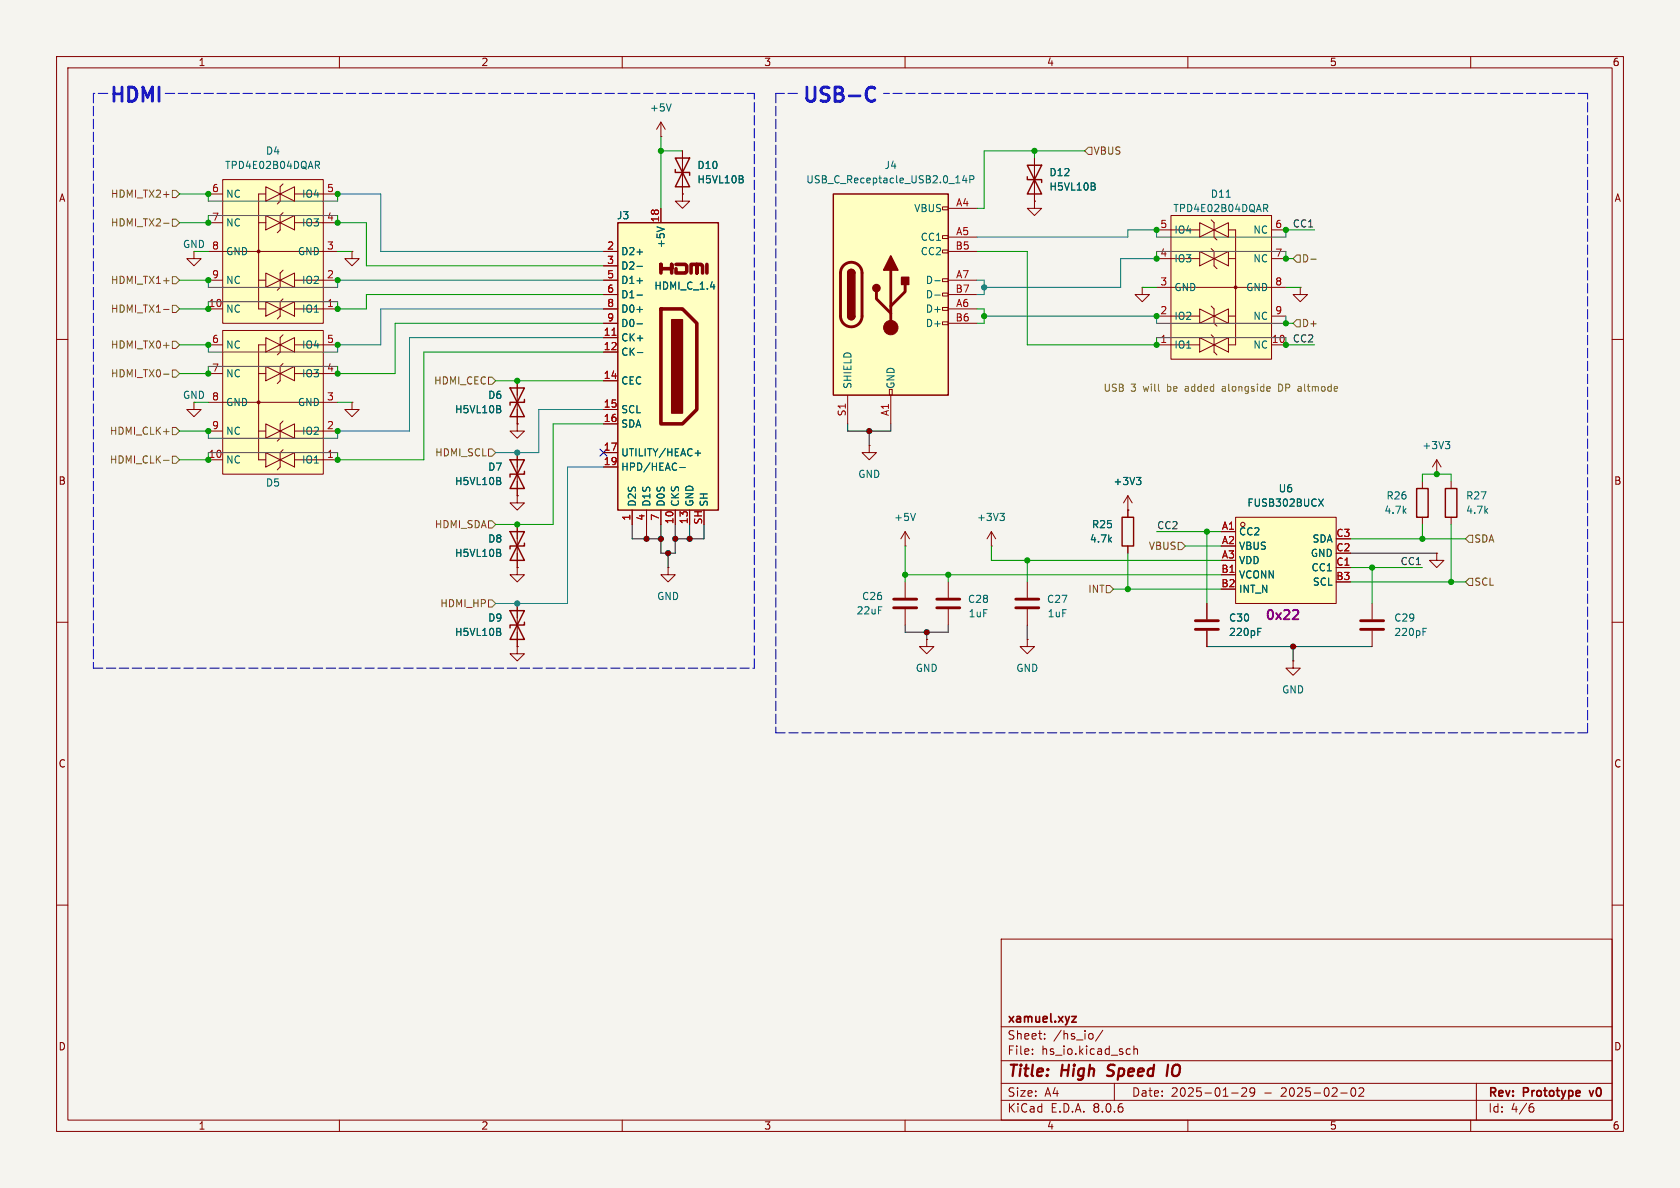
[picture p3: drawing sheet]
<svg xmlns="http://www.w3.org/2000/svg" width="297mm" height="210mm" viewBox="0 0 297 210" stroke-linecap="round" stroke-linejoin="round" font-family="sans-serif">
<path d="M0 0h297v210h-297z" fill="#f5f4ef" stroke="#f5f4ef" stroke-width=".18"/>
<g fill="none" stroke="#840000" stroke-width=".18">
<path d="M10 10h277v190h-277zM12 12h273v186h-273zM60 10v2M110 10v2M160 10v2M210 10v2M260 10v2M116.8 24.1h.1M116.8 21.6l-.7 1.3M116.8 21.6v2.5M116.8 21.6l.8 1.3M120.6 34.3v1.3h-1.2l1.2 1.2 1.3-1.2h-1.3"/>
<path d="M120.6 34.3h.1M10 60h2M201.9 50.8v1.3h1.3l-1.3 1.2-1.2-1.2h1.2M201.9 50.8h.1M285 60h2M175.3 96.5h.1M175.3 94l-.8 1.3M175.3 94v2.5M175.3 94l.7 1.3M10 110h2M91.4 114.3v1.3h1.3l-1.3 1.2-1.2-1.2h1.2M91.4 114.3h.1"/>
<path d="M91.4 106.7v7.6M118.1 100.3v1.3h1.3l-1.3 1.3-1.3-1.3h1.3M118.1 100.3h.1M163.8 113v1.3h1.3l-1.3 1.3-1.2-1.3h1.2M163.8 113h.1M167.6 102.9v2.8M167.6 107.7v2.8M181.6 113v1.3h1.3l-1.3 1.3-1.3-1.3h1.3M181.6 113h.1M181.6 102.9v2.8M181.6 107.7v2.8M213.4 106.7v2.8"/>
<path d="M213.4 111.5v2.8M228.6 116.8v1.3h1.3l-1.3 1.3-1.3-1.3h1.3M228.6 116.8h.1M285 110h2M10 160h2M285 160h2M177 166h108v32h-108zM60 198v2M110 198v2M160 198v2M177 194.5h108M177 191.5h108"/>
<path d="M177 187.5h108M177 181.5h108M182.5 186.3v.1M182.5 185.5v.1M184.7 183.6v.1M184.7 182.8v.1M193.1 182.8l.1 .2v.4l-.1 .2M195 182.1l-1.3 2M197 191.5v3M199.4 185.4l.4 .1M199.8 186.3l-.4 .1M200.5 185.5l.2-.1 .3 .1 .1 .9"/>
<path d="M200.5 184.9v1.5M210 198v2M217.7 193.2h1.2M219.5 192.4l.6-.1 .2 .1 .1 .3-.9 1.1h.9M221.8 192.9l-.3 .3h-.3l-.2-.3 .1-.5 .4-.1 .2 .1a.99 .99 0 0 1-.3 1.4h-.3M237 193.2h1.2M239 192.4l.2-.1a.81 .81 0 0 1 .6 .6 .81 .81 0 0 1-.3 .8l-.2 .1a.81 .81 0 0 1-.3-1.4zM240.2 192.4l.6-.1 .2 .1 .1 .3-.9 1.1h.9M260 198v2M261 191.5v6.5M270.6 195.7h.3l.3 .3-.1 .5-.5 .1"/>
</g>
<path d="M189.5 179.7h.8l-.8 1h.8M281 192.8l.3 1" fill="none" stroke="#840000" stroke-width=".3"/>
<path d="M195.7 190.1l.3 .1M196 188.4l-.1 .2v.4M206.5 188.2l-.2 2" fill="none" stroke="#840000" stroke-width=".4"/>
<path d="M118.7 18.4l-.5 1.2M176.8 90.7h.8l-.5 .5M177.3 91.2l.3 .3v.3l-.3 .2M88.4 111.7l.1 .2-.1 .4M88.4 111.2v.4M222.4 111.7h.4M222.4 111.1h.6" fill="none" stroke="#006464" stroke-width=".18"/>
<path d="M90.2 108h2.5l-2.5 5h2.5zM92.7 110v.5h-2.5v.5" fill="none" stroke="#840000" stroke-width=".25"/>
<path d="M165.6 105.9h4.1M165.6 107.4h4.1M179.6 105.9h4M179.6 107.4h4M211.3 111.3h4.1M211.3 109.7h4.1" fill="none" stroke="#840000" stroke-width=".51"/>
<g fill="#ffffc2">
<path d="M207 38.1h17.8v25.4h-17.8z"/>
<path d="M212.1 39.4l2.5 1.2-2.5 1.3z"/>
<path d="M212.1 44.5l2.5 1.2-2.5 1.3z"/>
<path d="M212.1 54.6l2.5 1.3-2.5 1.3z"/>
<path d="M212.1 59.7l2.5 1.3-2.5 1.2z"/>
<path d="M214.6 40.6l2.6-1.2v2.5z"/>
<path d="M214.6 45.7l2.6-1.2v2.5z"/>
<path d="M214.6 55.9l2.6-1.3v2.6z"/>
<path d="M214.6 61l2.6-1.3v2.5z"/>
</g>
<g fill="none" stroke="#840000" stroke-width=".18">
<path d="M182.9 35.6v1.2h-1.3l1.3 1.3 1.2-1.3h-1.2M182.9 35.6h.1M182.9 27.9v7.7M207 38.1h17.8v25.4h-17.8zM212.1 39.4l2.5 1.2-2.5 1.3zM214.1 38.9l.5 .5v2.5l.5 .5M204.5 40.6h7.6M204.5 45.7h7.6M204.5 55.9h7.6M204.5 50.8h22.8M212.1 44.5l2.5 1.2-2.5 1.3zM212.1 54.6l2.5 1.3-2.5 1.3z"/>
<path d="M212.1 59.7l2.5 1.3-2.5 1.2zM214.1 43.9l.5 .6v2.5l.5 .5M214.1 54.1l.5 .5v2.6l.5 .5M214.1 59.2l.5 .5v2.5l.5 .5M214.6 40.6l2.6-1.2v2.5zM214.6 45.7l2.6-1.2v2.5zM214.6 55.9l2.6-1.3v2.6zM217.2 40.6h1.2v20.4h-1.2M217.2 45.7h1.2M217.2 55.9h1.2M224.8 40.6h2.5M224.8 45.7h2.5"/>
<path d="M224.8 55.9h2.5M153.7 78.7v1.3h1.2l-1.2 1.3-1.3-1.3h1.3M153.7 78.7h.1M204.5 61h7.6M214.6 61l2.6-1.3v2.5zM224.8 61h2.5M160 96.5h.1M160 94v2.5M160 94l-.7 1.3M160 94l.8 1.3M160 102.9v2.8M160 107.7v2.8"/>
<circle cx="218.4" cy="50.8" r=".25"/>
</g>
<path d="M193.5 33l.1 .2-.1 .3M193.5 32.5v.3M216.8 34.9h.7M223.4 36.1h.5l.2 .3-.1 .3-.6 .1M223.7 36.8l.4 .6M161.8 90.7l-.4 1.3" fill="none" stroke="#006464" stroke-width=".18"/>
<path d="M158 107.4h4.1M158 105.9h4.1" fill="none" stroke="#840000" stroke-width=".51"/>
<path d="M181.6 31.2v.6h2.5v.5M181.6 29.2l2.5 5.1h-2.5l2.5-5.1z" fill="none" stroke="#840000" stroke-width=".25"/>
<path d="M147.3 34.3h20.3v35.6h-20.3z" fill="#ffffc2"/>
<g fill="none" stroke="#840000" stroke-width=".18">
<path d="M166.6 36.6h1v.5h-1zM167.6 36.8h5.1M166.6 56.9h1v.5h-1zM166.6 54.4h1v.5h-1zM166.6 51.8h1v.5h-1zM166.6 49.3h1v.5h-1zM166.6 44.2h1v.5h-1zM166.6 41.7h1v.5h-1zM167.6 41.9h5.1M167.6 54.6h5.1M167.6 49.5h5.1M167.6 44.5h5.1"/>
<path d="M167.6 57.2h5.1M167.6 52.1h5.1M91.4 74.9v1.3h1.3l-1.3 1.3-1.2-1.3h1.2M91.4 74.9h.1M149.9 69.9v5M157.2 68.8h.5v1.1h-.5zM157.5 69.9v5M91.4 87.6v1.3h1.3l-1.3 1.3-1.2-1.3h1.2M91.4 87.6h.1"/>
</g>
<path d="M147.3 34.3h20.3v35.6h-20.3zM149.9 55.9a.64 .64 0 0 0 .6 .6 .64 .64 0 0 0 .6-.6M149.9 48.3a.64 .64 0 0 1 .6-.7 .64 .64 0 0 1 .6 .7" fill="none" stroke="#840000" stroke-width=".25"/>
<path d="M149.1 46.9a1.9 1.9 0 0 1 2.1-.4 1.9 1.9 0 0 1 1.2 1.8v7.6a1.91 1.91 0 0 1-1.9 1.9 1.91 1.91 0 0 1-1.9-1.9v-7.8l.2-.6zM154.9 51.6v1.2l2.6 2.6M157.5 47.8v10.1M160 50.3v1.3l-2.5 2.5" fill="none" stroke="#840000" stroke-width=".51"/>
<g fill="#840000" stroke="#840000" stroke-width=".25">
<path d="M149.9 55.9h1.2a.64 .64 0 0 1-.6 .6 .64 .64 0 0 1-.6-.6z"/>
<path d="M149.9 48.3h1.2v7.6h-1.2z"/>
<path d="M150 47.8a.64 .64 0 0 1 .7-.1 .64 .64 0 0 1 .4 .6h-1.2z"/>
<path d="M157.5 45.2l1.2 2.6h-2.5z"/>
<path d="M159.4 49h1.3v1.3h-1.3z"/>
<circle cx="154.9" cy="50.9" r=".63"/>
</g>
<circle cx="157.5" cy="57.9" r="1.27" fill="#840000" stroke="#840000" stroke-width=".18"/>
<path d="M170.5 31l-.3 .9h.8M170.8 31.5v.8M171.4 31.7h.7l.1-.2-.1-.3-.7-.1v1.2M165.3 49.6h.9M165.3 52.2h.9" fill="none" stroke="#006464" stroke-width=".18"/>
<path d="M109.2 39.4h17.8v50.8h-17.8z" fill="#ffffc2"/>
<path d="M116.8 48.3v-1.6v.8h1.9v-.8v1.6M116.8 54.6h3.8l2.6 2.6v15.2l-2.6 2.5h-3.8zM119.5 46.7h1.7l.2 .3v1l-.2 .3h-1.7v-.8M122.2 48.3v-1.6h1v1.6v-1.6h.8l.2 .3v1.3M125 46.7v1.6" fill="none" stroke="#840000" stroke-width=".63"/>
<path d="M109.2 39.4h17.8v50.8h-17.8z" fill="none" stroke="#840000" stroke-width=".25"/>
<path d="M118.7 56.5h1.9v16.5h-1.9z" fill="#840000" stroke="#840000" stroke-width=".25"/>
<g fill="none" stroke="#840000" stroke-width=".18">
<path d="M116.8 36.8v2.6M106.7 59.7h2.5M106.7 44.5h2.5M106.7 47h2.5M106.7 49.5h2.5M106.7 52.1h2.5M106.7 54.6h2.5M106.7 57.2h2.5M106.7 62.2h2.5M106.7 67.3h2.5M106.7 72.4h2.5M106.7 74.9h2.5"/>
<path d="M106.7 80h2.5M106.7 82.6h2.5M111.8 90.2v2.5M114.3 90.2v2.5M116.8 90.2v2.5M119.4 90.2v2.5M121.9 90.2v2.5M254 83.8h.1M254 81.3l-.8 1.3M254 81.3v2.5M254 81.3l.8 1.3"/>
</g>
<path d="M108.2 59.3h.7" fill="none" stroke="#a90000" stroke-width=".18"/>
<g fill="none" stroke="#006464" stroke-width=".18">
<path d="M112.6 44.5h1M112.6 47.1h1M112.6 49.6h1M112.6 52.2h1M112.6 54.7h1M112.6 57.2h1M116.1 40.1l1.3 .4M125.6 50.7h.8M112.7 62.3h.9M123.4 79.6v1M255.5 78h.8l-.4 .5M256.1 78.5l.2 .3v.3l-.2 .2"/>
<path d="M120.2 82.6h.9M122.9 80.1h1"/>
</g>
<g fill="#ffffc2">
<path d="M39.4 58.4h17.7v25.4h-17.7z"/>
<path d="M49.5 61l2.6-1.3v2.5z"/>
<path d="M49.5 66l2.6-1.2v2.5z"/>
<path d="M49.5 76.2l2.6-1.3v2.6z"/>
<path d="M49.5 81.3l2.6-1.3v2.6z"/>
<path d="M47 59.7l2.5 1.3-2.5 1.2z"/>
<path d="M47 64.8l2.5 1.2-2.5 1.3z"/>
<path d="M47 74.9l2.5 1.3-2.5 1.3z"/>
<path d="M47 80l2.5 1.3-2.5 1.3z"/>
</g>
<g fill="none" stroke="#840000" stroke-width=".18">
<path d="M120.6 26.7v7.6M34.3 44.5v1.2h1.3l-1.3 1.3-1.3-1.3h1.3M39.4 58.4h17.7v25.4h-17.7zM47 59.7l2.5 1.3-2.5 1.2zM50 59.2l-.5 .5v2.5l-.5 .5M62.2 44.5v1.2h1.3l-1.3 1.3-1.2-1.3h1.2M62.2 44.5h.1M229.9 50.8v1.3h1.2l-1.2 1.2-1.3-1.2h1.3M229.9 50.8h.1M34.3 71.1v1.3h1.3l-1.3 1.3-1.3-1.3h1.3M36.8 61h2.6M36.8 66h2.6"/>
<path d="M36.8 76.2h2.6M36.8 71.1h22.9M45.7 66h1.3M45.7 76.2h1.3M47 64.8l2.5 1.2-2.5 1.3zM47 74.9l2.5 1.3-2.5 1.3zM47 61h-1.3v20.3h1.3M49.5 61l2.6-1.3v2.5zM49.5 66l2.6-1.2v2.5zM49.5 76.2l2.6-1.3v2.6zM50 64.3l-.5 .5v2.5l-.5 .5M50 74.4l-.5 .5v2.6l-.5 .5"/>
<path d="M50 79.5l-.5 .5v2.6l-.5 .5M52.1 61h7.6M52.1 66h7.6M52.1 76.2h7.6M62.2 71.1v1.3h1.3l-1.3 1.3-1.2-1.3h1.2M62.2 71.1h.1M36.8 81.3h2.6M47 80l2.5 1.3-2.5 1.3zM49.5 81.3l2.6-1.3v2.6zM52.1 81.3h7.6M91.4 80v7.6M91.4 92.7v7.6"/>
<path d="M254 97.8v1.3h1.3l-1.3 1.2-1.3-1.2h1.3M254 97.8h.1M256.5 85.1v1.3M256.5 91.4v1.3M91.4 100.3v1.3h1.3l-1.3 1.3-1.2-1.3h1.2M91.4 100.3h.1M242.6 106.7v2.8M242.6 111.5v2.8"/>
<circle cx="45.7" cy="71.1" r=".25"/>
</g>
<path d="M240.5 111.3h4.1M240.5 109.7h4.1" fill="none" stroke="#840000" stroke-width=".51"/>
<path d="M131.3 31.7l.1 .2-.1 .4M131.3 31.2v.3M88.4 85.1l.1 .1-.1 .4M88.4 97.8l.1 .1-.1 .4M88.4 84.5v.4M88.4 97.2v.4M251.6 111.7h.4M251.6 111.1h.6" fill="none" stroke="#006464" stroke-width=".18"/>
<path d="M119.4 30v.5h2.5v.5M119.4 27.9l2.5 5.1h-2.5l2.5-5.1zM90.2 81.3h2.5l-2.5 5.1h2.5zM90.2 94h2.5l-2.5 5.1h2.5zM92.7 83.3v.5h-2.5v.5M92.7 96v.5h-2.5v.5M255.5 86.4h2.1v5h-2.1z" fill="none" stroke="#840000" stroke-width=".25"/>
<g fill="#ffffc2">
<path d="M39.4 31.8h17.7v25.4h-17.7z"/>
<path d="M49.5 34.3l2.6-1.3v2.6z"/>
<path d="M49.5 39.4l2.6-1.3v2.5z"/>
<path d="M49.5 49.5l2.6-1.2v2.5z"/>
<path d="M49.5 54.6l2.6-1.3v2.6z"/>
<path d="M47 33l2.5 1.3-2.5 1.3z"/>
<path d="M47 38.1l2.5 1.3-2.5 1.2z"/>
<path d="M47 48.3l2.5 1.2-2.5 1.3z"/>
<path d="M47 53.3l2.5 1.3-2.5 1.3z"/>
</g>
<g fill="none" stroke="#840000" stroke-width=".18">
<path d="M36.8 34.3h2.6M36.8 39.4h2.6M39.4 31.8h17.7v25.4h-17.7zM45.7 39.4h1.3M47 33l2.5 1.3-2.5 1.3zM47 38.1l2.5 1.3-2.5 1.2zM47 34.3h-1.3v20.3h1.3M49.5 34.3l2.6-1.3v2.6zM49.5 39.4l2.6-1.3v2.5zM50 32.5l-.5 .5v2.6l-.5 .5M50 37.6l-.5 .5v2.5l-.5 .6M52.1 34.3h7.6"/>
<path d="M52.1 39.4h7.6M36.8 49.5h2.6M36.8 54.6h2.6M36.8 44.5h22.9M45.7 49.5h1.3M47 48.3l2.5 1.2-2.5 1.3zM47 53.3l2.5 1.3-2.5 1.3zM49.5 49.5l2.6-1.2v2.5zM49.5 54.6l2.6-1.3v2.6zM50 47.7l-.5 .6v2.5l-.5 .5M50 52.8l-.5 .5v2.6l-.5 .5M52.1 49.5h7.6"/>
<path d="M52.1 54.6h7.6M91.4 67.3v7.6"/>
<circle cx="45.7" cy="44.4" r=".25"/>
</g>
<path d="M55.8 28.5h.4l.3 .3-.1 .3-.6 .1M56.1 29.2l.4 .6M88.4 72.4l.1 .1-.1 .4M88.4 71.8v.4" fill="none" stroke="#006464" stroke-width=".18"/>
<path d="M90.2 68.6h2.5l-2.5 5.1h2.5zM92.7 70.6v.5h-2.5v.5" fill="none" stroke="#840000" stroke-width=".25"/>
<path d="M218.4 91.4h17.8v15.3h-17.8z" fill="#ffffc2"/>
<g fill="none" stroke="#840000" stroke-width=".18">
<path d="M116.8 36.8v2.6M120.6 34.3h.1M120.6 26.7v2.5M120.6 31.8v2.5M182.9 35.6h.1M182.9 27.9v2.6M182.9 33v2.6M106.7 59.7h2.5M106.7 44.5h2.5M106.7 47h2.5M106.7 49.5h2.5M106.7 52.1h2.5"/>
<path d="M106.7 54.6h2.5M106.7 57.2h2.5M91.4 74.9h.1M91.4 67.3v2.6M91.4 72.4v2.5M106.7 62.2h2.5M106.7 67.3h2.5M106.7 72.4h2.5M106.7 74.9h2.5M91.4 87.6h.1M91.4 80v2.6M91.4 85.1v2.5"/>
<path d="M91.4 92.7v2.6M91.4 97.8v2.5M106.7 80h2.5M106.7 82.6h2.5M111.8 90.2v2.5M114.3 90.2v2.5M116.8 90.2v2.5M119.4 90.2v2.5M121.9 90.2v2.5M199.4 90.2h.1M199.4 87.6l-.8 1.3M199.4 87.6v3.8"/>
<path d="M199.4 96.5v1.3M199.4 87.6l.8 1.3M215.9 94h2.5M218.4 91.4h17.8v15.3h-17.8zM251.5 85.1v1.3M251.5 91.4v1.3M91.4 114.3h.1M91.4 100.3h.1M91.4 106.7v2.5M91.4 111.8v2.5M213.4 106.7v2.8M213.4 111.5v2.8"/>
<path d="M215.9 101.6h2.5M236.2 100.3h2.6"/>
<circle cx="219.7" cy="92.7" r=".38"/>
</g>
<g fill="none" stroke="#006464" stroke-width=".18">
<path d="M131.3 31.7l.1 .2-.1 .4M131.3 31.2v.3M193.5 33l.1 .2-.1 .3M193.5 32.5v.3M112.6 44.5h1M112.6 47.1h1M112.6 49.6h1M112.6 52.2h1M112.6 54.7h1M112.6 57.2h1M116.1 40.1l1.3 .4M125.6 50.7h.8"/>
<path d="M88.4 72.4l.1 .1-.1 .4M88.4 71.8v.4M112.7 62.3h.9M123.4 79.6v1M88.4 85.1l.1 .1-.1 .4M88.4 97.8l.1 .1-.1 .4M88.4 84.5v.4M88.4 97.2v.4M120.2 82.6h.9M122.9 80.1h1M200.9 84.4h.8l-.4 .5M201.4 84.9l.3 .2v.3l-.3 .3"/>
<path d="M233.1 88.2l.9 1.3M234 88.2l-.9 1.3M88.4 111.7l.1 .2-.1 .4M88.4 111.2v.4M222.4 111.7h.4M222.4 111.1h.6"/>
</g>
<path d="M198.4 91.4h2v5.1h-2zM250.4 86.4h2.1v5h-2.1z" fill="none" stroke="#840000" stroke-width=".25"/>
<g fill="none" stroke="#725600" stroke-width=".18">
<path d="M28.9 39.5h1M28.9 34.4h1M30.5 38.7h.6l.6 .7-.6 .6h-.6zM30.5 33.7h.6l.6 .6-.6 .6h-.6zM192.4 26h.6v1.3h-.6l-.6-.6zM28.9 54.7h1M28.9 49.6h1M30.5 54h.6l.6 .6-.6 .6h-.6zM30.5 48.9h.6l.6 .6-.6 .7h-.6zM229.2 45.1h.7v1.3h-.7l-.6-.7zM229.2 56.5h.7v1.3h-.7l-.6-.6zM231.7 45.8h1"/>
<path d="M28.9 76.3h1M28.9 66.1h1M28.9 61.1h1M30.5 75.6h.6l.6 .6-.6 .6h-.6zM30.5 65.4h.6l.6 .6-.6 .7h-.6zM30.5 60.3h.6l.6 .7-.6 .6h-.6zM86.4 79.4h.6l.6 .6-.6 .6h-.6zM86.4 66.7h.6l.6 .6-.6 .6h-.6zM28.9 81.4h1M30.5 80.6h.6l.6 .7-.6 .6h-.6zM86.4 92.1h.6l.6 .6-.6 .6h-.6zM208.3 95.9h.6l.6 .6-.6 .7h-.6z"/>
<path d="M259.7 94.6h.6v1.3h-.6l-.6-.6zM86.4 106h.6l.6 .7-.6 .6h-.6zM195.6 103.5h.6l.6 .6-.6 .7h-.6zM259.7 102.2h.6v1.3h-.6l-.6-.6z"/>
</g>
<path d="M216.5 68.3l-.4 .1M216.5 68.7h-.3l-.2 .2 .1 .2 .4 .1M226.5 68l-.5-.1v1.3l.5-.1M229.9 68.3l.1 .2v.7M230 69.1l-.4 .1M230 68.6l-.4 .1" fill="none" stroke="#848400" stroke-width=".18"/>
<path d="M229.2 107.8l.3 .3v.4l-1 1h1" fill="none" stroke="#840084" stroke-width=".33"/>
<path d="M153.6 15.5a.88 .88 0 0 1 1.1 .1M154.7 17.7a.88 .88 0 0 1-1.1 .1" fill="none" stroke="#00f" stroke-width=".5"/>
<path d="M16.5 16.5v101.6M19 16.5h-2.5M29.2 16.5h104.1M137.2 16.5v113M141 16.5h-3.8M280.7 16.5h-124.5M16.5 118.1h116.8M133.3 118.1v-101.6M137.2 129.5h143.5M280.7 129.5v-113" fill="none" stroke="#0000c2" stroke-width=".18" stroke-dasharray="1.7 .6"/>
<g fill="none" stroke="#009600" stroke-width=".18">
<path d="M31.7 34.3h5.1v1.3M36.8 38.1v1.3h-5.1M59.7 38.1v1.3h5.1v7.6h41.9M59.7 34.3v1.3M116.8 24.1v12.7M116.8 26.7h3.8M182.9 26.7v1.2M191.8 26.7h-17.8v10.1h-1.3M31.7 54.6h5.1M31.7 49.5h5.1M59.7 44.5h2.5M106.7 52.1h-41.9v2.5h-5.1v-1.3"/>
<path d="M106.7 57.2h-36.9v8.8h-10.1v-1.2M172.7 54.6h1.3v2.6h-1.3M172.7 44.5h8.9v16.5h22.9v-1.3M201.9 50.8h2.6M227.3 57.2h1.3M227.3 59.7v1.3h5.1M227.3 50.8h2.6M227.3 44.5v1.2h1.3M227.3 40.6h5.1M31.7 61h5.1M31.7 76.2h5.1M36.8 64.8v1.2h-5.1"/>
<path d="M59.7 71.1h2.5M87.6 67.3h19.1M106.7 62.2h-31.8v19.1h-15.2v-1.3M106.7 74.9h-8.9v17.8h-10.2M31.7 81.3h5.1M160 96.5v6.4M175.3 96.5v2.6h40.6M181.6 99.1v3.8M199.4 97.8v6.3M204.5 94h11.4M209.5 96.5h6.4M213.4 94v12.7"/>
<path d="M238.8 95.3h20.3M251.5 85.1v-1.3h5v1.3M251.5 92.7v2.6M256.5 92.7v10.2M160 101.6h55.9M167.6 101.6v1.3M196.8 104.1h19.1M238.8 100.3h12.7M238.8 102.9h20.3M242.6 100.3v6.4"/>
</g>
<g fill="none" stroke="#008484" stroke-width=".18">
<path d="M59.7 34.3h7.6v10.2h39.4M36.8 49.5v1.3M106.7 59.7h-34.3v16.5h-12.7v1.3M106.7 54.6h-39.4v6.4h-7.6v1.2M106.7 49.5h-47v1.3M172.7 49.5h1.3v2.6h-1.3M172.7 41.9h26.7v-1.3h5.1v1.3M174 55.9h30.5v1.3M204.5 45.7h-6.4v5.1h-24.1M227.3 40.6v1.3M227.3 55.9v1.3M36.8 61v1.2"/>
<path d="M36.8 76.2v1.3M106.7 72.4h-11.5v7.6h-7.6M106.7 82.6h-6.4v24.1h-12.7"/>
</g>
<g fill="none" stroke="#000" stroke-width=".18">
<path d="M149.9 74.9v1.3h7.6v-1.3M153.7 76.2v2.5M111.8 92.7v2.6h5M114.3 92.7v2.6M116.8 92.7v5.1h2.6v-5.1M118.1 97.8v2.5M121.9 92.7v2.6M124.5 92.7v2.6h-5.1M238.8 97.8h15.2M160 110.5v1.3h7.6v-1.3M163.8 111.8v1.2M181.6 110.5v2.5"/>
<path d="M213.4 114.3h29.2M228.6 114.3v2.5"/>
</g>
<path d="M36.8 38.1h22.9M36.8 35.6h22.9M36.8 53.3h22.9M36.8 50.8h22.9M204.5 57.2h22.8M204.5 41.9h22.8M204.5 59.7h22.8M204.5 44.5h22.8M36.8 64.8h22.9M36.8 62.2h22.9M36.8 77.5h22.9M36.8 80h22.9" fill="none" stroke="#484848" stroke-width=".18"/>
<path d="M106.1 79.4l1.2 1.2M107.3 79.4l-1.2 1.2" fill="none" stroke="#000084" stroke-width=".18"/>
<path d="M108.2 59.3h.7" fill="none" stroke="#a90000" stroke-width=".18"/>
<g fill="#009600" stroke="#009600" stroke-width=".18">
<circle cx="227.3" cy="57.2" r=".46"/>
<circle cx="227.3" cy="61" r=".46"/>
<circle cx="227.3" cy="40.6" r=".46"/>
<circle cx="227.3" cy="45.7" r=".46"/>
<circle cx="116.8" cy="26.7" r=".46"/>
<circle cx="160" cy="101.6" r=".46"/>
<circle cx="167.6" cy="101.6" r=".46"/>
<circle cx="182.9" cy="26.7" r=".46"/>
<circle cx="174" cy="55.9" r=".46"/>
<circle cx="204.5" cy="61" r=".46"/>
<circle cx="204.5" cy="55.9" r=".46"/>
<circle cx="181.6" cy="99.1" r=".46"/>
<circle cx="204.5" cy="45.7" r=".46"/>
<circle cx="213.4" cy="94" r=".46"/>
<circle cx="199.4" cy="104.1" r=".46"/>
<circle cx="204.5" cy="40.6" r=".46"/>
<circle cx="254" cy="83.8" r=".46"/>
<circle cx="256.5" cy="102.9" r=".46"/>
<circle cx="251.5" cy="95.3" r=".46"/>
<circle cx="242.6" cy="100.3" r=".46"/>
<circle cx="59.7" cy="81.3" r=".46"/>
<circle cx="36.8" cy="76.2" r=".46"/>
<circle cx="36.8" cy="81.3" r=".46"/>
<circle cx="59.7" cy="66" r=".46"/>
<circle cx="59.7" cy="76.2" r=".46"/>
<circle cx="36.8" cy="66" r=".46"/>
<circle cx="36.8" cy="61" r=".46"/>
<circle cx="59.7" cy="61" r=".46"/>
<circle cx="59.7" cy="54.6" r=".46"/>
<circle cx="59.7" cy="49.5" r=".46"/>
<circle cx="59.7" cy="34.3" r=".46"/>
<circle cx="59.7" cy="39.4" r=".46"/>
<circle cx="91.4" cy="92.7" r=".46"/>
<circle cx="91.4" cy="67.3" r=".46"/>
<circle cx="36.8" cy="54.6" r=".46"/>
<circle cx="36.8" cy="34.3" r=".46"/>
<circle cx="36.8" cy="49.5" r=".46"/>
<circle cx="36.8" cy="39.4" r=".46"/>
</g>
<g fill="#008484" stroke="#008484" stroke-width=".18">
<circle cx="174" cy="50.8" r=".46"/>
<circle cx="91.4" cy="80" r=".46"/>
<circle cx="91.4" cy="106.7" r=".46"/>
</g>
<g fill="#000" stroke="#000" stroke-width=".18">
<circle cx="153.7" cy="76.2" r=".46"/>
<circle cx="114.3" cy="95.3" r=".46"/>
<circle cx="116.8" cy="95.3" r=".46"/>
<circle cx="118.1" cy="97.8" r=".46"/>
<circle cx="119.4" cy="95.3" r=".46"/>
<circle cx="121.9" cy="95.3" r=".46"/>
<circle cx="163.8" cy="111.8" r=".46"/>
<circle cx="228.6" cy="114.3" r=".46"/>
</g>
<g font-size="3.5" fill="#00f">
<text x="19" y="18.8">HDMI</text>
<text x="141.5" y="18.8">USB-C</text>
</g>
<g font-size="2.8" fill="#840000">
<text x="178" y="190.9">Title:</text>
<text x="187.7" y="190.9">High</text>
<text x="196.6" y="190.9">Speed</text>
<text x="207.9" y="190.9">IO</text>
</g>
<text font-size="2.3" fill="#840084" x="223.5" y="110">0x22</text>
<g font-size="2.1" fill="#840000">
<text x="178" y="184">Sheet:</text>
<text x="178" y="181.2">xamuel.xyz</text>
<text x="186.2" y="184">/hs_io/</text>
<text x="178" y="186.7">File:</text>
<text x="184.1" y="186.7">hs_io.kicad_sch</text>
<text x="178" y="196.9">KiCad</text>
<text x="178" y="194.1">Size:</text>
<text x="184.7" y="194.1">A4</text>
<text x="185.7" y="196.9">E.D.A.</text>
<text x="193.3" y="196.9">8.0.6</text>
<text x="200" y="194.1">Date:</text>
<text x="207" y="194.1">2025-01-29</text>
<text x="223.5" y="194.1">-</text>
<text x="226.6" y="194.1">2025-02-02</text>
<text x="263" y="194.3">Rev:</text>
<text x="263" y="196.9">Id:</text>
<text x="267.1" y="196.9">4/6</text>
<text x="269.4" y="194.3">Prototype</text>
<text x="281.8" y="194.3">v0</text>
</g>
<g font-size="1.8" fill="#840000">
<text x="35" y="11.9">1</text>
<text x="85" y="11.9">2</text>
<text x="135" y="11.9">3</text>
<text x="185" y="11.9">4</text>
<text x="235" y="11.9">5</text>
<text x="285" y="11.9">6</text>
<text x="10.3" y="35.9">A</text>
<text x="285.3" y="35.9">A</text>
<text x="10.3" y="85.9">B</text>
<text x="285.3" y="85.9">B</text>
<text x="10.3" y="135.9">C</text>
<text x="285.3" y="135.9">C</text>
<text x="10.3" y="185.9">D</text>
<text x="285.3" y="185.9">D</text>
<text x="35" y="199.9">1</text>
<text x="85" y="199.9">2</text>
<text x="135" y="199.9">3</text>
<text x="185" y="199.9">4</text>
<text x="235" y="199.9">5</text>
<text x="285" y="199.9">6</text>
</g>
<g font-size="1.8" fill="#006464">
<text x="114.8" y="19.9">+5V</text>
<text x="46.9" y="27.5">D4</text>
<text x="39.7" y="30.1">TPD4E02B04DQAR</text>
<text x="39.9" y="35.2">NC</text>
<text x="53.3" y="35.2">IO4</text>
<text x="123.2" y="32.6">H5VL10B</text>
<text x="123.2" y="30.1">D10</text>
<text x="142.4" y="32.6">USB_C_Receptacle_USB2.0_14P</text>
<text x="156.3" y="30.1">J4</text>
<text x="185.4" y="33.9">H5VL10B</text>
<text x="185.4" y="31.3">D12</text>
<text x="214" y="35.2">D11</text>
<text x="39.9" y="40.2">NC</text>
<text x="53.3" y="40.2">IO3</text>
<text x="109" y="39">J3</text>
<text x="161.5" y="37.7">VBUS</text>
<text x="207.3" y="37.7">TPD4E02B04DQAR</text>
<text x="207.5" y="41.5">IO4</text>
<text x="221.5" y="41.5">NC</text>
<text x="39.9" y="45.3">GND</text>
<text x="52.6" y="45.3">GND</text>
<text x="109.7" y="45.3">D2+</text>
<text x="109.7" y="47.9">D2-</text>
<text x="117.7" y="44" transform="rotate(-90 117.7 44)">+5V</text>
<text x="162.7" y="42.8">CC1</text>
<text x="162.7" y="45.3">CC2</text>
<text x="207.5" y="46.6">IO3</text>
<text x="221.5" y="46.6">NC</text>
<text x="39.9" y="50.4">NC</text>
<text x="53.3" y="50.4">IO2</text>
<text x="109.7" y="50.4">D1+</text>
<text x="109.7" y="52.9">D1-</text>
<text x="115.6" y="51.4">HDMI_C_1.4</text>
<text x="163.6" y="50.4">D-</text>
<text x="163.6" y="52.9">D-</text>
<text x="207.5" y="51.7">GND</text>
<text x="220.2" y="51.7">GND</text>
<text x="39.9" y="55.5">NC</text>
<text x="53.3" y="55.5">IO1</text>
<text x="109.7" y="55.5">D0+</text>
<text x="109.7" y="58">D0-</text>
<text x="163.6" y="55.5">D+</text>
<text x="163.6" y="58">D+</text>
<text x="207.5" y="56.7">IO2</text>
<text x="221.5" y="56.7">NC</text>
<text x="39.9" y="61.8">NC</text>
<text x="53.3" y="61.8">IO4</text>
<text x="109.7" y="60.6">CK+</text>
<text x="109.7" y="63.1">CK-</text>
<text x="207.5" y="61.8">IO1</text>
<text x="221.5" y="61.8">NC</text>
<text x="39.9" y="66.9">NC</text>
<text x="39.9" y="72">GND</text>
<text x="52.6" y="72">GND</text>
<text x="53.3" y="66.9">IO3</text>
<text x="86.2" y="70.7">D6</text>
<text x="109.7" y="68.2">CEC</text>
<text x="150.7" y="68.8" transform="rotate(-90 150.7 68.8)">SHIELD</text>
<text x="158.3" y="68.8" transform="rotate(-90 158.3 68.8)">GND</text>
<text x="39.9" y="77.1">NC</text>
<text x="53.3" y="77.1">IO2</text>
<text x="80.3" y="73.3">H5VL10B</text>
<text x="109.7" y="73.3">SCL</text>
<text x="109.7" y="75.8">SDA</text>
<text x="39.9" y="82.1">NC</text>
<text x="53.3" y="82.1">IO1</text>
<text x="86.2" y="83.4">D7</text>
<text x="109.7" y="80.9">UTILITY/HEAC+</text>
<text x="109.7" y="83.4">HPD/HEAC-</text>
<text x="251.4" y="79.6">+3V3</text>
<text x="46.9" y="86.2">D5</text>
<text x="80.3" y="86">H5VL10B</text>
<text x="112.6" y="89.7" transform="rotate(-90 112.6 89.7)">D2S</text>
<text x="115.2" y="89.7" transform="rotate(-90 115.2 89.7)">D1S</text>
<text x="117.7" y="89.7" transform="rotate(-90 117.7 89.7)">D0S</text>
<text x="120.2" y="89.7" transform="rotate(-90 120.2 89.7)">CKS</text>
<text x="122.8" y="89.7" transform="rotate(-90 122.8 89.7)">GND</text>
<text x="125.3" y="89.7" transform="rotate(-90 125.3 89.7)">SH</text>
<text x="151.6" y="84.7">GND</text>
<text x="196.7" y="86">+3V3</text>
<text x="220.4" y="89.8">FUSB302BUCX</text>
<text x="226" y="87.2">U6</text>
<text x="245" y="88.5">R26</text>
<text x="259.1" y="88.5">R27</text>
<text x="158" y="92.3">+5V</text>
<text x="172.6" y="92.3">+3V3</text>
<text x="192.9" y="93.6">R25</text>
<text x="218.9" y="94.8">CC2</text>
<text x="244.7" y="91">4.7k</text>
<text x="259.1" y="91">4.7k</text>
<text x="80.3" y="98.7">H5VL10B</text>
<text x="86.2" y="96.1">D8</text>
<text x="192.6" y="96.1">4.7k</text>
<text x="218.9" y="97.4">VBUS</text>
<text x="218.9" y="99.9">VDD</text>
<text x="231.6" y="98.7">GND</text>
<text x="231.8" y="101.2">CC1</text>
<text x="231.9" y="96.1">SDA</text>
<text x="116.1" y="106.3">GND</text>
<text x="152.3" y="106.3">C26</text>
<text x="171" y="106.8">C28</text>
<text x="185" y="106.8">C27</text>
<text x="218.9" y="102.5">VCONN</text>
<text x="218.9" y="105">INT_N</text>
<text x="232" y="103.7">SCL</text>
<text x="80.3" y="112.6">H5VL10B</text>
<text x="86.2" y="110.1">D9</text>
<text x="151.3" y="108.8">22uF</text>
<text x="171.1" y="109.3">1uF</text>
<text x="185.1" y="109.3">1uF</text>
<text x="217.2" y="112.6">220pF</text>
<text x="217.2" y="110.1">C30</text>
<text x="246.4" y="112.6">220pF</text>
<text x="246.4" y="110.1">C29</text>
<text x="161.8" y="119">GND</text>
<text x="179.6" y="119">GND</text>
<text x="226.6" y="122.8">GND</text>
</g>
<g font-size="1.8" fill="#725600">
<text x="193.2" y="27.5">VBUS</text>
<text x="19.5" y="35.2">HDMI_TX2+</text>
<text x="19.5" y="40.2">HDMI_TX2-</text>
<text x="230.1" y="46.6">D-</text>
<text x="19.5" y="50.4">HDMI_TX1+</text>
<text x="19.5" y="55.5">HDMI_TX1-</text>
<text x="230.1" y="58">D+</text>
<text x="19.5" y="61.8">HDMI_TX0+</text>
<text x="19.5" y="66.9">HDMI_TX0-</text>
<text x="76.7" y="68.2">HDMI_CEC</text>
<text x="19.3" y="77.1">HDMI_CLK+</text>
<text x="19.3" y="82.1">HDMI_CLK-</text>
<text x="76.8" y="80.9">HDMI_SCL</text>
<text x="76.8" y="93.6">HDMI_SDA</text>
<text x="203" y="97.4">VBUS</text>
<text x="260.5" y="96.1">SDA</text>
<text x="77.7" y="107.5">HDMI_HP</text>
<text x="192.3" y="105">INT</text>
<text x="260.5" y="103.7">SCL</text>
</g>
<g font-size="1.8" fill="#a90000">
<text x="37.4" y="34">6</text>
<text x="57.7" y="34">5</text>
<text x="37.4" y="39.1">7</text>
<text x="57.7" y="39.1">4</text>
<text x="116.6" y="39.4" transform="rotate(-90 116.6 39.4)">18</text>
<text x="168.9" y="36.6">A4</text>
<text x="168.9" y="41.7">A5</text>
<text x="205" y="40.4">5</text>
<text x="225.4" y="40.4">6</text>
<text x="57.7" y="44.2">3</text>
<text x="107.2" y="44.2">2</text>
<text x="107.2" y="46.7">3</text>
<text x="168.8" y="44.2">B5</text>
<text x="225.4" y="45.5">7</text>
<text x="37.4" y="49.3">9</text>
<text x="57.7" y="49.3">2</text>
<text x="107.2" y="49.3">5</text>
<text x="107.2" y="51.8">6</text>
<text x="168.8" y="51.8">B7</text>
<text x="168.9" y="49.3">A7</text>
<text x="205" y="50.5">3</text>
<text x="225.4" y="50.5">8</text>
<text x="57.7" y="54.4">1</text>
<text x="106.6" y="59.4">11</text>
<text x="107.2" y="54.4">8</text>
<text x="107.2" y="56.9">9</text>
<text x="168.8" y="56.9">B6</text>
<text x="168.9" y="54.4">A6</text>
<text x="205" y="55.6">2</text>
<text x="225.4" y="55.6">9</text>
<text x="37.4" y="60.7">6</text>
<text x="37.4" y="65.8">7</text>
<text x="57.7" y="65.8">4</text>
<text x="57.7" y="60.7">5</text>
<text x="106.6" y="62">12</text>
<text x="205" y="60.7">1</text>
<text x="224.7" y="60.7">10</text>
<text x="57.7" y="70.9">3</text>
<text x="106.6" y="67.1">14</text>
<text x="37.4" y="75.9">9</text>
<text x="57.7" y="75.9">2</text>
<text x="106.6" y="72.1">15</text>
<text x="106.6" y="74.7">16</text>
<text x="149.6" y="73.7" transform="rotate(-90 149.6 73.7)">S1</text>
<text x="157.2" y="73.6" transform="rotate(-90 157.2 73.6)">A1</text>
<text x="57.7" y="81">1</text>
<text x="106.6" y="79.8">17</text>
<text x="106.6" y="82.3">19</text>
<text x="111.5" y="92.1" transform="rotate(-90 111.5 92.1)">1</text>
<text x="114" y="92.1" transform="rotate(-90 114 92.1)">4</text>
<text x="116.6" y="92.1" transform="rotate(-90 116.6 92.1)">7</text>
<text x="119.1" y="92.8" transform="rotate(-90 119.1 92.8)">10</text>
<text x="121.7" y="92.8" transform="rotate(-90 121.7 92.8)">13</text>
<text x="124.2" y="92.8" transform="rotate(-90 124.2 92.8)">SH</text>
<text x="215.9" y="93.7">A1</text>
<text x="236.1" y="95">C3</text>
<text x="215.8" y="101.3">B1</text>
<text x="215.9" y="96.3">A2</text>
<text x="215.9" y="98.8">A3</text>
<text x="236.1" y="100.1">C1</text>
<text x="236.1" y="97.5">C2</text>
<text x="215.8" y="103.9">B2</text>
<text x="236.1" y="102.6">B3</text>
</g>
<g font-size="1.8" fill="#0f0f0f">
<text x="228.5" y="40.3">CC1</text>
<text x="228.5" y="60.6">CC2</text>
<text x="204.5" y="93.6">CC2</text>
<text x="247.5" y="100">CC1</text>
</g>
<g font-size="1.8" fill="#009600">
<text x="32.3" y="44">GND 8</text>
<text x="205" y="45.5">4</text>
<text x="36.8" y="54.4">10</text>
<text x="32.3" y="70.7">GND 8</text>
<text x="36.8" y="81">10</text>
</g>
<g font-size="1.7" fill="#848400">
<text x="195" y="69.4">USB</text>
<text x="199.9" y="69.4">3</text>
<text x="202.3" y="69.4">will</text>
<text x="206.7" y="69.4">be</text>
<text x="210" y="69.4">added</text>
<text x="216.8" y="69.4">alongside</text>
<text x="227" y="69.4">DP</text>
<text x="230.6" y="69.4">altmode</text>
</g>
</svg>
